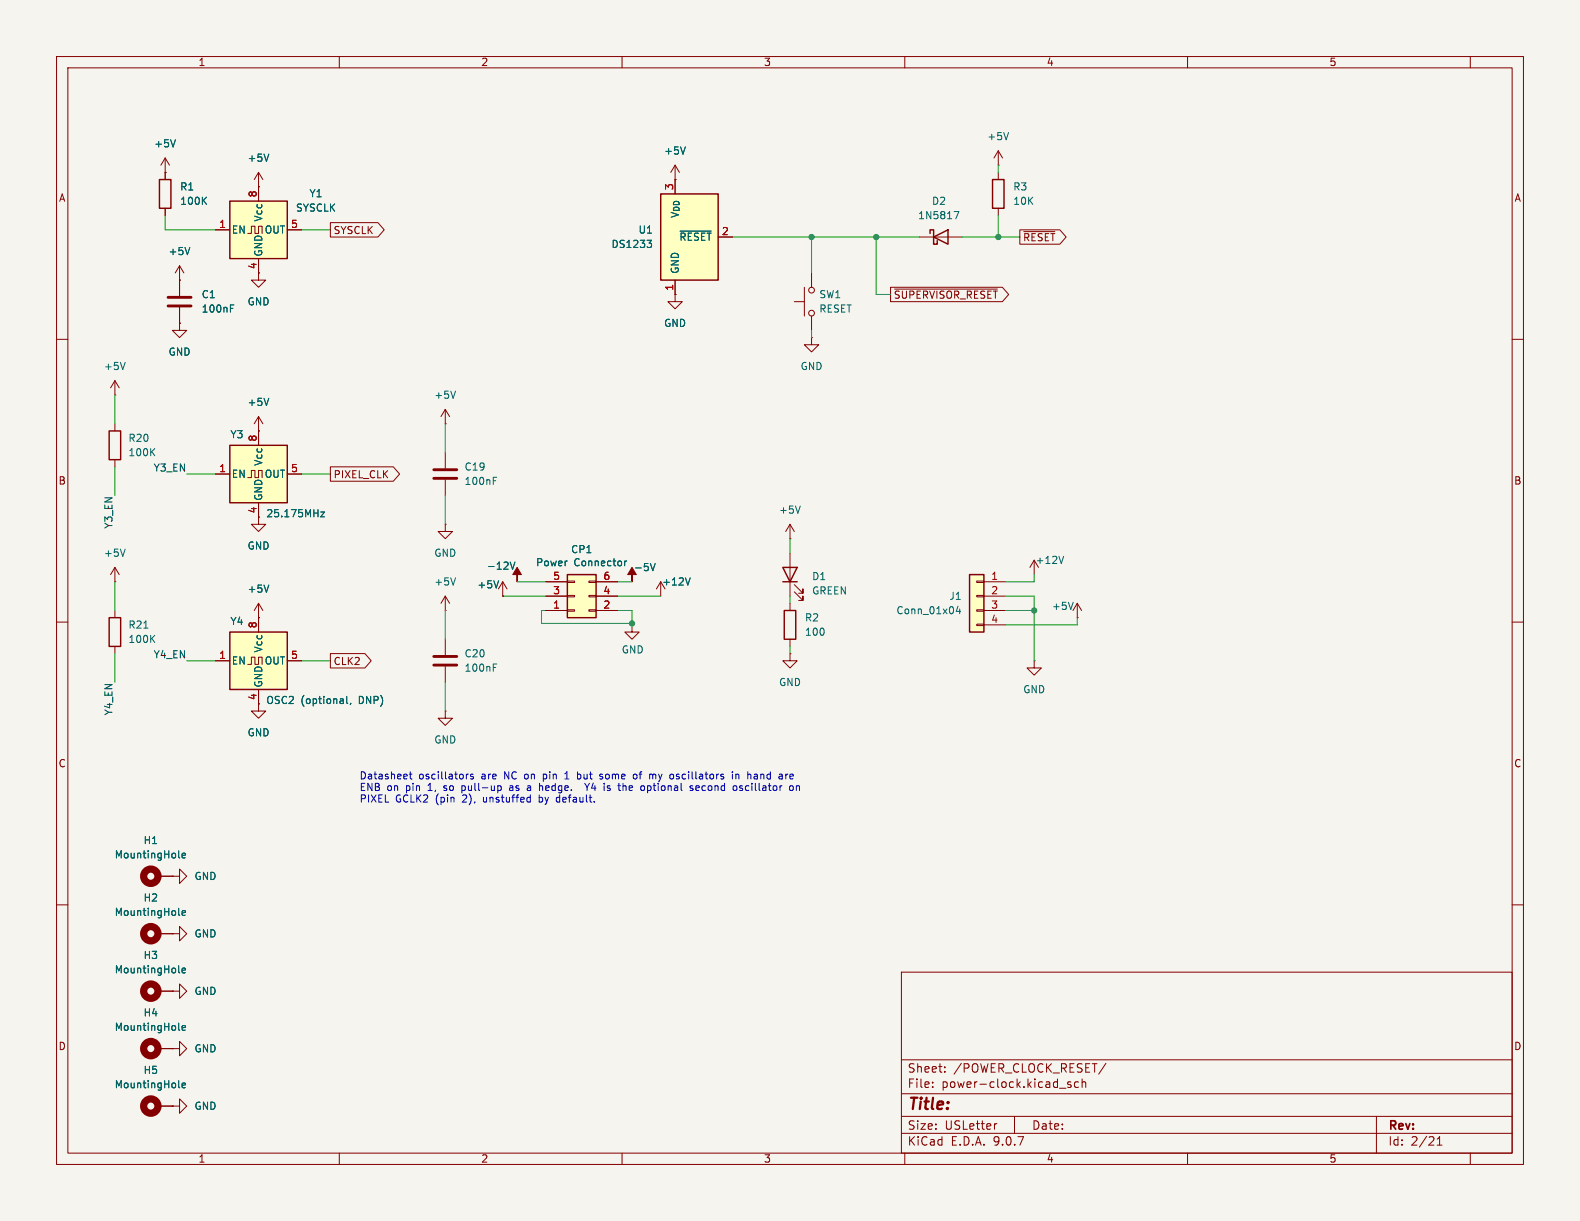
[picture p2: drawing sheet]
<svg xmlns="http://www.w3.org/2000/svg" width="279mm" height="216mm" viewBox="0 0 279 216" stroke-linecap="round" stroke-linejoin="round" font-family="sans-serif">
<path d="M0 0h279.4v215.9h-279.4z" fill="#f5f4ef" stroke="#f5f4ef" stroke-width=".18"/>
<g fill="none" stroke="#840000" stroke-width=".18">
<path d="M10 10h259.4v195.9h-259.4zM12 12h255.4v191.9h-255.4zM60 10v2M110 10v2M160 10v2M210 10v2M260 10v2M29.2 30.5h.1M29.2 27.9l-.8 1.3M29.2 27.9l.8 1.3M29.2 27.9v2.6M45.7 33h.1"/>
<path d="M45.7 30.5l-.7 1.3M45.7 30.5l.8 1.3M45.7 30.5v2.5M176.5 30.5v1.3M176.5 36.8v1.3M31.7 49.5h.1M31.7 57.2v1.2h1.3l-1.3 1.3-1.2-1.3h1.2M31.7 57.2h.1M31.7 47v5.3M31.7 54.4v2.8M31.7 47l-.7 1.3M31.7 47l.8 1.3"/>
<path d="M45.7 48.3v1.2h1.3l-1.3 1.3-1.3-1.3h1.3M162.6 41.9h7.6M10 60h2M20.3 69.9h.1M20.3 67.3l-.7 1.3M20.3 67.3l.8 1.3M20.3 67.3v2.6M20.3 74.9v1.3M45.7 76.2h.1M45.7 73.7v2.5M45.7 73.7l-.7 1.2M45.7 73.7l.8 1.2"/>
<path d="M78.7 74.9h.1M78.7 72.4l-.7 1.3M78.7 72.4l.8 1.3M78.7 72.4v2.5M267.4 60h2M20.3 81.3v1.3M10 110h2M267.4 110h2M10 160h2M27.9 165.1h2.6M159.4 171.9h108v32h-108zM267.4 160h2"/>
<path d="M159.4 197.4h108M159.4 193.4h108M159.4 187.4h108M164.9 192.1v.2M164.9 191.4v.1M167.1 189.4v.2M167.1 188.7v.1M176.3 198.7l-.3 .1M179.4 197.4v3M187.4 192.4h1.1M189.4 191.4l-.4-.1-.2 .2 .1 .2 .5 .2v.3h-.6M190.7 191.4l-.4-.1-.3 .3v.4l.1 .2h.6"/>
<path d="M191.4 191.4l.2-.1 .3 .1 .1 .9M191.4 190.8v1.5M195.6 188l-1.3 1.9M243.4 197.4v6.5M60 203.9v2M110 203.9v2M159.4 200.4h108M160 203.9v2M210 203.9v2M254.1 202.5h.9M254.1 201.4l.5-.4v1.5M260 203.9v2"/>
</g>
<circle cx="26.7" cy="165.1" r="1.27" fill="none" stroke="#840000" stroke-width="1.3"/>
<g fill="none" stroke="#006464" stroke-width=".18">
<path d="M31 24.7l-.4 1.3M47.5 27.2l-.4 1.3M168.7 37.4h.9l-.6 1.3M33.6 43.8l-.5 1.2M40.8 54.5h.4M40.8 53.9h.6M22.1 64.1l-.4 1.2M26.8 79.9l.6 .7M27.4 79.3l-.8 .7M47.5 70.4l-.4 1.3M80.6 69.2l-.5 1.2M31.6 161.7l.2 .2"/>
<path d="M32.2 161.4l.6-.1-.1-.2-.3-.1-.2 .2 .1 .6h.4"/>
</g>
<path d="M175.5 31.8h2v5h-2zM164.5 41.3v-.7h.6v2.6h.6v-.7M165.1 41.9l2.5-1.3v2.6zM19.3 76.2h2v5.1h-2z" fill="none" stroke="#840000" stroke-width=".25"/>
<path d="M29.7 52.6h4.1M29.7 54.1h4.1" fill="none" stroke="#840000" stroke-width=".51"/>
<path d="M40.6 78.7h10.2v10.2h-10.2z" fill="#ffffc2"/>
<path d="M40.6 78.7h10.2v10.2h-10.2zM138.4 100.3h2.6l-1.3 2.6zM138.4 102.9h2.6M138.7 108h2v5h-2z" fill="none" stroke="#840000" stroke-width=".25"/>
<g fill="none" stroke="#840000" stroke-width=".18">
<path d="M45.7 76.2v2.5M38.1 83.8h2.5M43.8 84.5h.6v-1.3h.7v1.3h.6v-1.3h.7v1.3M45.7 88.9v2.5M50.8 83.8h2.5M78.7 80v2.8M78.7 84.8v2.8M139.7 95.3h.1M139.7 92.7l-.8 1.3M139.7 92.7l.8 1.3M139.7 92.7v2.6M139.7 97.8v7.6"/>
<path d="M111.8 110.5v1.3h1.2l-1.2 1.2-1.3-1.2h1.3M111.8 110.5h.1M116.1 104.1l.7-1.2v2.5M139.7 115.6v1.2h1.3l-1.3 1.3-1.3-1.3h1.3M139.7 115.6h.1M139.7 106.7v1.3M139.7 113v1.3M140.5 104.6l1.5 1.6v-.8v.8h-.8M140.5 103.4l1.5 1.5v-.8v.8h-.8"/>
</g>
<path d="M56.7 90.5h.7l-.7 .9h.7M87.2 85h.5M87.2 84.4h.6M115 99.6l.4 1.3 .5-1.3M141.5 89.5l-.4 1.2M122.1 102.2l-.5 1.2" fill="none" stroke="#006464" stroke-width=".18"/>
<path d="M76.7 83.1h4.1M76.7 84.6h4.1" fill="none" stroke="#840000" stroke-width=".51"/>
<path d="M111.8 100.3l.7 1.3h-.7v1.3v-1.3h-.8z" fill="#840000" stroke="#840000" stroke-width=".18"/>
<path d="M171.4 101.6h2.6v10.2h-2.6z" fill="#ffffc2"/>
<path d="M171.4 101.6h2.6v10.2h-2.6z" fill="none" stroke="#840000" stroke-width=".25"/>
<g fill="none" stroke="#840000" stroke-width=".18">
<path d="M78.7 113v2.8M78.7 117.9v2.8M88.9 105.4h.1M88.9 102.9l-.8 1.2M88.9 102.9l.8 1.2M88.9 102.9v2.5M172.7 102.7h1.3v.3h-1.3zM172.7 105.3h1.3v.2h-1.3zM172.7 107.8h1.3v.3h-1.3zM172.7 110.4h1.3v.2h-1.3zM174 102.9h3.8M174 105.4h3.8"/>
<path d="M174 108h3.8M174 110.5h3.8M182.9 116.8v1.3h1.2l-1.2 1.3-1.3-1.3h1.3M182.9 116.8h.1M78.7 125.7v1.3h1.3l-1.3 1.3-1.2-1.3h1.2M78.7 125.7h.1M27.9 154.9h2.6M30.5 154.9h1.2v-1.2l1.3 1.2-1.3 1.3v-1.3M30.5 154.9h.1M27.9 175.3h2.6M30.5 165.1h1.2v-1.3l1.3 1.3-1.3 1.3v-1.3M30.5 165.1h.1"/>
</g>
<path d="M87.2 118h.5M87.2 117.4h.6M88.2 102.7l-.4 1.3M169.4 107.2l-.3 .9h.8M169.7 107.7v.8M31.6 151.5l.2 .2M32.2 151.3l.6-.1-.1-.3h-.3l-.2 .1 .1 .6h.4M31.6 171.8l.2 .2M32.2 171.6l.6-.1-.1-.3h-.3l-.2 .2 .1 .6h.4" fill="none" stroke="#006464" stroke-width=".18"/>
<g fill="none" stroke="#840000" stroke-width="1.3">
<circle cx="26.7" cy="154.9" r="1.27"/>
<circle cx="26.7" cy="175.3" r="1.27"/>
</g>
<path d="M76.7 116.1h4.1M76.7 117.6h4.1" fill="none" stroke="#840000" stroke-width=".51"/>
<path d="M100.3 101.6h5.1v7.6h-5.1z" fill="#ffffc2"/>
<path d="M100.3 101.6h5.1v7.6h-5.1z" fill="none" stroke="#840000" stroke-width=".25"/>
<g fill="none" stroke="#840000" stroke-width=".18">
<path d="M119.4 52.1v1.2h1.2l-1.2 1.3-1.3-1.3h1.3M119.4 52.1h.1M96.5 108h3.8M96.5 105.4h3.8M96.5 102.9h3.8M100.3 107.8h1.3v.3h-1.3zM100.3 105.3h1.3v.2h-1.3zM100.3 102.7h1.3v.3h-1.3zM104.1 107.8h1.3v.3h-1.3zM104.1 105.3h1.3v.2h-1.3zM104.1 102.7h1.3v.3h-1.3zM105.4 108h3.8"/>
<path d="M105.4 105.4h3.8M105.4 102.9h3.8"/>
</g>
<path d="M110.5 99.2v.8M110.8 99.2l-.3 .2" fill="none" stroke="#006464" stroke-width=".18"/>
<path d="M116.8 34.3h10.2v15.2h-10.2z" fill="#ffffc2"/>
<path d="M116.8 34.3h10.2v15.2h-10.2z" fill="none" stroke="#840000" stroke-width=".25"/>
<path d="M119.4 31.8v2.5M119.4 49.5v2.6M127 41.9h2.5" fill="none" stroke="#840000" stroke-width=".18"/>
<path d="M114.4 42.5h.8l-.4 .5M115 43l.2 .2v.3l-.2 .3M120.3 40.9h5.5" fill="none" stroke="#006464" stroke-width=".18"/>
<path d="M40.6 35.6h10.2v10.1h-10.2z" fill="#ffffc2"/>
<path d="M40.6 35.6h10.2v10.1h-10.2z" fill="none" stroke="#840000" stroke-width=".25"/>
<g fill="none" stroke="#840000" stroke-width=".18">
<path d="M45.7 33v2.6M38.1 40.6h2.5M43.8 41.3h.6v-1.3h.7v1.3h.6v-1.3h.7v1.3M45.7 45.7v2.6M50.8 40.6h2.5M140.5 53.3h1.7M142.2 50.8v5.1M143.5 59.7v1.3h1.3l-1.3 1.2-1.3-1.2h1.3M143.5 59.7h.1M143.5 48.3v2.5M143.5 55.9v2.5M78.7 92.7v1.3h1.3l-1.3 1.3-1.2-1.3h1.2"/>
<path d="M78.7 92.7h.1M78.7 108h.1M78.7 105.4l-.7 1.3M78.7 105.4l.8 1.3M78.7 105.4v2.6M45.7 124.5v1.2h1.3l-1.3 1.3-1.3-1.3h1.3M30.5 175.3h1.2v-1.3l1.3 1.3-1.3 1.2v-1.2M30.5 175.3h.1M27.9 185.4h2.6M27.9 195.6h2.6M30.5 185.4h1.2v-1.2l1.3 1.2-1.3 1.3v-1.3M30.5 185.4h.1"/>
<path d="M30.5 195.6h1.2v-1.3l1.3 1.3-1.3 1.3v-1.3M30.5 195.6h.1"/>
<circle cx="143.5" cy="51.3" r=".51"/>
<circle cx="143.5" cy="55.4" r=".51"/>
</g>
<path d="M91.4 100.3l.8 1.3h-.8v1.3v-1.3h-.7z" fill="#840000" stroke="#840000" stroke-width=".18"/>
<path d="M90.2 99.4l.4 1.3 .5-1.3M80.6 102.2l-.5 1.2M31.6 182l.2 .2M31.6 192.2l.2 .1M32.2 181.8l.6-.2-.1-.2-.3-.1-.2 .2 .1 .6h.4M32.2 191.9l.6-.1-.1-.2-.3-.1-.2 .2 .1 .6h.4" fill="none" stroke="#006464" stroke-width=".18"/>
<g fill="none" stroke="#840000" stroke-width="1.3">
<circle cx="26.7" cy="195.6" r="1.27"/>
<circle cx="26.7" cy="185.4" r="1.27"/>
</g>
<path d="M40.6 111.8h10.2v10.1h-10.2z" fill="#ffffc2"/>
<path d="M28.2 31.8h2v5h-2zM19.3 109.2h2v5.1h-2zM40.6 111.8h10.2v10.1h-10.2z" fill="none" stroke="#840000" stroke-width=".25"/>
<g fill="none" stroke="#840000" stroke-width=".18">
<path d="M29.2 30.5h.1M29.2 30.5v1.3M29.2 36.8v1.3M45.7 33h.1M45.7 33v2.6M58.4 39.4h8.4l1.1 1.2-1.1 1.3h-8.4zM119.4 31.8h.1M119.4 29.2l-.8 1.3M119.4 29.2l.7 1.3M119.4 29.2v5.1M176.5 29.2h.1M176.5 26.7l-.7 1.2"/>
<path d="M176.5 26.7l.8 1.2M176.5 26.7v2.5M31.7 49.5h.1M31.7 57.2h.1M31.7 49.5v2.8M31.7 54.4v2.8M38.1 40.6h2.5M45.7 45.7v2.6M50.8 40.6h2.5M119.4 52.1h.1M119.4 49.5v2.6M127 41.9h2.5"/>
<path d="M157.5 50.8h19.8l1.1 1.3-1.1 1.2h-19.8zM158.2 51.1h18.2M180.3 40.6h7.1l1.1 1.3-1.1 1.3h-7.1zM181 41h5.5M45.7 76.2h.1M45.7 76.2v2.5M38.1 83.8h2.5M45.7 88.9v3.8h1.3l-1.3 1.3-1.3-1.3h1.3M50.8 83.8h2.5M58.4 82.5h11.2l1.1 1.3-1.1 1.3h-11.2zM20.3 102.9h.1M20.3 100.3l-.7 1.3"/>
<path d="M20.3 100.3l.8 1.3M20.3 100.3v2.6M20.3 108v1.2M20.3 114.3v1.3M38.1 116.8h2.5M43.8 117.5h.6v-1.3h.7v1.3h.6v-1.3h.7v1.3M45.7 109.2h.1M45.7 106.7v5.1M45.7 106.7l-.7 1.3M45.7 106.7l.8 1.3M50.8 116.8h2.5M58.4 115.6h6.1l1.1 1.2-1.1 1.3h-6.1z"/>
<path d="M88.9 105.4h.1M96.5 108h3.8M96.5 105.4h3.8M96.5 102.9h3.8M105.4 108h3.8M105.4 105.4h3.8M105.4 102.9h3.8M182.1 100.3l.8-1.2v2.5M190.5 109.2h.1M190.5 106.7l-.8 1.3M190.5 106.7l.8 1.3M190.5 106.7v2.5"/>
<path d="M45.7 121.9v2.6M27.9 154.9h2.6M30.5 154.9h.1M27.9 175.3h2.6M27.9 165.1h2.6M30.5 175.3h.1M30.5 165.1h.1M27.9 195.6h2.6M27.9 185.4h2.6M30.5 195.6h.1M30.5 185.4h.1"/>
</g>
<g fill="none" stroke="#006464" stroke-width=".18">
<path d="M31 24.7l-.4 1.3M36 35.4l.5 .7M36.5 34.9l-.7 .7M47.5 27.2l-.4 1.3M121.2 26l-.4 1.2M178.3 23.4l-.4 1.3M33.6 43.8l-.5 1.2M40.8 54.5h.4M40.8 53.9h.6M114.4 42.5h.8l-.4 .5M115 43l.2 .2v.3l-.2 .3M120.3 40.9h5.5"/>
<path d="M47.5 70.4l-.4 1.3M22.1 97.1l-.4 1.3M56.7 90.5h.7l-.7 .9h.7M90.2 99.4l.4 1.3 .5-1.3M110.5 99.2v.8M110.8 99.2l-.3 .2M115 99.6l.4 1.3 .5-1.3M188.1 98.4l-.4 1.2M25.4 111.1h.8M26.8 112.9l.6 .7M27.4 112.3l-.8 .8M47.5 103.4l-.4 1.3"/>
<path d="M88.2 102.7l-.4 1.3M122.1 102.2l-.5 1.2M189.8 106.5l-.4 1.3M61.3 123.1v1.1l.2 .2M62 124.3l-.1 .3M31.6 151.5l.2 .2M32.2 151.3l.6-.1-.1-.3h-.3l-.2 .1 .1 .6h.4M31.6 171.8l.2 .2M31.6 161.7l.2 .2M32.2 161.4l.6-.1-.1-.2-.3-.1-.2 .2 .1 .6h.4M32.2 171.6l.6-.1-.1-.3h-.3l-.2 .2 .1 .6h.4M31.6 192.2l.2 .1"/>
<path d="M31.6 182l.2 .2M32.2 191.9l.6-.1-.1-.2-.3-.1-.2 .2 .1 .6h.4M32.2 181.8l.6-.2-.1-.2-.3-.1-.2 .2 .1 .6h.4"/>
</g>
<g fill="none" stroke="#009600" stroke-width=".18">
<path d="M29.2 38.1v2.5h8.9M176.5 29.2v1.3M176.5 38.1v3.8M53.3 40.6h5.1M129.5 41.9h33.1M143.5 41.9v6.4M143.5 58.4v1.3M154.9 41.9v10.2h2.6M170.2 41.9h10.1M20.3 69.9v5M78.7 74.9v5.1M20.3 82.6v5"/>
<path d="M33 83.8h5.1M53.3 83.8h5.1M78.7 87.6v5.1M139.7 95.3v2.5M20.3 102.9v5.1M20.3 115.6v5.1M33 116.8h5.1M53.3 116.8h5.1M78.7 108v5M88.9 105.4h7.6M91.4 102.9h5.1M96.5 108h-.7v2.2h16"/>
<path d="M109.2 108h2.6v2.5M109.2 105.4h7.6M109.2 102.9h2.6M139.7 105.4v1.3M139.7 114.3v1.3M177.8 105.4h5.1v11.4M177.8 108h5.1M182.9 101.6v1.3h-5.1M190.5 109.2v1.3h-12.7M78.7 120.7v5"/>
</g>
<g fill="none" stroke="#0000c2" stroke-width=".18">
<path d="M72.4 136.9h.5M72.6 136.5v1.1l.3 .1M81.7 138.9v1.3M81.7 139.7l.1 .1M81.8 138.9l-.1 .1M82.5 136.9v.8M82.8 136.9l-.3 .2M83.7 137l-.3-.1-.2 .2 .1 .2 .4 .1v.3h-.5M88.2 138.9l.3 .1 .1 .2v.5l-.4 .1M90.5 138.9l-.4 .1M90.6 139.3h-.3l-.2 .2v.2l.5 .1M93.3 139h.5"/>
<path d="M93.3 139.7h.5M93.8 139.2l-.5 .2M95.8 138.9l.2 .2v.7M96.1 136.9v1.3M96.1 137.7h.1M96.2 136.9l-.1 .1M99.9 137.7h.7M99.9 136.8l.3-.3v1.2M102.1 137l.4-.1 .2 .1M102.1 136.5v1.2M102.7 137.6l-.2 .1h-.4M103.4 138.5l.4 .7"/>
<path d="M103.8 139.2v.6M104.2 138.5l-.4 .7M104.9 138.5l-.3 .9h.8M106.1 137h.4M106.1 137.3l.5 .2-.1 .2h-.3M107.9 139.4v.3M110.3 138.9l.4 .2v.7M112.1 137l.3-.1 .2 .2v.5l-.2 .1h-.3M114.5 139l.4-.1 .2 .2M114.5 138.9v1.3M115.1 139.7l-.2 .1-.4-.1M115.5 137h.4l.1 .7"/>
<path d="M119.6 137.7h.4M120 136.9l-.4 .2 .1 .2h.3M122.2 138.9l.3 .1M122.2 139.4h.3l.1 .2-.2 .2h-.3M123 139.4l.7-.2-.1-.2-.4-.1-.2 .2 .1 .6h.5M129.5 136.5v.1M129.5 136.9v.8M130.1 137l.2-.1 .3 .1 .1 .7M130.1 136.9v.8M131.3 139l-.3-.1-.2 .2v.2l.5 .1v.3h-.5M133.4 137h.5v.7M133.4 137.7h.5"/>
<path d="M133.9 137.2l-.5 .1M139 136.9v.8M139.3 136.9l-.3 .2M139.7 137v.7M139.9 138.9l.3 .1 .1 .2-.1 .5-.3 .1M140.3 137.2l-.6 .1M140.8 139.1l.2-.2 .3 .1 .1 .8M140.8 138.9v.9M93.7 141h.1M93.8 140.6v1.2M93.8 141.8h-.1M95.3 140.6v1.2"/>
<path d="M95.3 141.8h.2M95.5 141h-.2M98.4 141.6l.1 .2h.4M98.9 141h-.4l-.1 .2"/>
</g>
<g fill="#009600" stroke="#009600" stroke-width=".18">
<circle cx="111.8" cy="110.2" r=".46"/>
<circle cx="182.9" cy="108" r=".46"/>
<circle cx="176.5" cy="41.9" r=".46"/>
<circle cx="143.5" cy="41.9" r=".46"/>
<circle cx="154.9" cy="41.9" r=".46"/>
</g>
<text font-size="2.8" fill="#840000" x="160.4" y="196.8">Title:</text>
<g font-size="2.1" fill="#840000">
<text x="160.4" y="189.9">Sheet:</text>
<text x="168.6" y="189.9">/POWER_CLOCK_RESET/</text>
<text x="160.4" y="192.6">File:</text>
<text x="166.5" y="192.6">power-clock.kicad_sch</text>
<text x="160.4" y="202.8">KiCad</text>
<text x="160.4" y="200">Size:</text>
<text x="167.1" y="200">USLetter</text>
<text x="168.1" y="202.8">E.D.A.</text>
<text x="175.7" y="202.8">9.0.7</text>
<text x="182.4" y="200">Date:</text>
<text x="245.4" y="200.2">Rev:</text>
<text x="245.4" y="202.8">Id:</text>
<text x="249.5" y="202.8">2/21</text>
</g>
<g font-size="1.8" fill="#840000">
<text x="35" y="11.9">1</text>
<text x="85" y="11.9">2</text>
<text x="135" y="11.9">3</text>
<text x="185" y="11.9">4</text>
<text x="235" y="11.9">5</text>
<text x="10.3" y="35.9">A</text>
<text x="267.7" y="35.9">A</text>
<text x="58.9" y="41.6">SYSCLK</text>
<text x="45.5" y="47.7" transform="rotate(-90 45.5 47.7)">4</text>
<text x="180.8" y="42.9">~{RESET}</text>
<text x="158" y="53">~{SUPERVISOR_RESET}</text>
<text x="10.3" y="85.9">B</text>
<text x="58.9" y="84.8">PIXEL_CLK</text>
<text x="267.7" y="85.9">B</text>
<text x="45.5" y="90.9" transform="rotate(-90 45.5 90.9)">4</text>
<text x="58.9" y="117.8">CLK2</text>
<text x="45.5" y="123.9" transform="rotate(-90 45.5 123.9)">4</text>
<text x="10.3" y="135.9">C</text>
<text x="267.7" y="135.9">C</text>
<text x="10.3" y="185.9">D</text>
<text x="267.7" y="185.9">D</text>
<text x="35" y="205.8">1</text>
<text x="85" y="205.8">2</text>
<text x="135" y="205.8">3</text>
<text x="185" y="205.8">4</text>
<text x="235" y="205.8">5</text>
</g>
<g font-size="1.8" fill="#006464">
<text x="27.2" y="26.3">+5V</text>
<text x="43.7" y="28.8">+5V</text>
<text x="117.3" y="27.5">+5V</text>
<text x="174.5" y="25">+5V</text>
<text x="31.8" y="33.9">R1</text>
<text x="54.6" y="35.1">Y1</text>
<text x="179.1" y="33.9">R3</text>
<text x="31.8" y="36.4">100K</text>
<text x="40.9" y="41.5">EN</text>
<text x="46.6" y="39.3" transform="rotate(-90 46.6 39.3)">Vcc</text>
<text x="46.7" y="41.5">OUT</text>
<text x="52.2" y="37.6">SYSCLK</text>
<text x="112.8" y="41.5">U1</text>
<text x="120.2" y="38.7" transform="rotate(-90 120.2 38.7)">V_{DD}</text>
<text x="162.3" y="39">1N5817</text>
<text x="164.7" y="36.4">D2</text>
<text x="179.1" y="36.4">10K</text>
<text x="29.7" y="45.3">+5V</text>
<text x="46.6" y="45.5" transform="rotate(-90 46.6 45.5)">GND</text>
<text x="108" y="44">DS1233</text>
<text x="120" y="42.8">~{RESET}</text>
<text x="35.6" y="52.9">C1</text>
<text x="120.2" y="48.5" transform="rotate(-90 120.2 48.5)">GND</text>
<text x="144.8" y="52.9">SW1</text>
<text x="35.6" y="55.5">100nF</text>
<text x="43.7" y="54.2">GND</text>
<text x="117.3" y="58">GND</text>
<text x="144.8" y="55.5">RESET</text>
<text x="18.3" y="65.6">+5V</text>
<text x="29.7" y="63.1">GND</text>
<text x="141.5" y="65.6">GND</text>
<text x="43.7" y="72">+5V</text>
<text x="76.7" y="70.7">+5V</text>
<text x="40.6" y="77.7">Y3</text>
<text x="22.6" y="80.9">100K</text>
<text x="22.6" y="78.3">R20</text>
<text x="46.6" y="82.5" transform="rotate(-90 46.6 82.5)">Vcc</text>
<text x="82.1" y="83.4">C19</text>
<text x="40.9" y="84.7">EN</text>
<text x="46.6" y="88.6" transform="rotate(-90 46.6 88.6)">GND</text>
<text x="46.7" y="84.7">OUT</text>
<text x="82.1" y="86">100nF</text>
<text x="47" y="91.7">25.175MHz</text>
<text x="137.7" y="91">+5V</text>
<text x="18.3" y="98.7">+5V</text>
<text x="43.7" y="97.4">GND</text>
<text x="76.7" y="98.7">GND</text>
<text x="86" y="100.9">-12V</text>
<text x="94.7" y="100.3">Power</text>
<text x="100.9" y="98">CP1</text>
<text x="101.5" y="100.3">Connector</text>
<text x="112" y="101.2">-5V</text>
<text x="183" y="99.9">+12V</text>
<text x="43.7" y="105">+5V</text>
<text x="76.7" y="103.7">+5V</text>
<text x="84.3" y="104.2">+5V</text>
<text x="117" y="103.7">+12V</text>
<text x="143.5" y="102.8">D1</text>
<text x="143.5" y="105.3">GREEN</text>
<text x="167.8" y="106.3">J1</text>
<text x="22.6" y="113.9">100K</text>
<text x="22.6" y="111.4">R21</text>
<text x="40.6" y="110.7">Y4</text>
<text x="142.2" y="110.1">R2</text>
<text x="142.2" y="112.6">100</text>
<text x="158.4" y="108.8">Conn_01x04</text>
<text x="185.9" y="108.1">+5V</text>
<text x="40.9" y="117.7">EN</text>
<text x="46.6" y="115.5" transform="rotate(-90 46.6 115.5)">Vcc</text>
<text x="46.7" y="117.7">OUT</text>
<text x="82.1" y="119">100nF</text>
<text x="82.1" y="116.4">C20</text>
<text x="109.9" y="115.7">GND</text>
<text x="46.6" y="121.7" transform="rotate(-90 46.6 121.7)">GND</text>
<text x="47" y="124.7">OSC2</text>
<text x="53.2" y="124.7">(optional,</text>
<text x="63.6" y="124.7">DNP)</text>
<text x="137.7" y="121.5">GND</text>
<text x="180.8" y="122.8">GND</text>
<text x="43.7" y="130.4">GND</text>
<text x="76.7" y="131.7">GND</text>
<text x="25.3" y="149.5">H1</text>
<text x="20.2" y="152">MountingHole</text>
<text x="34.3" y="155.8">GND</text>
<text x="25.3" y="159.6">H2</text>
<text x="20.2" y="162.2">MountingHole</text>
<text x="34.3" y="166">GND</text>
<text x="20.2" y="172.3">MountingHole</text>
<text x="25.3" y="169.8">H3</text>
<text x="25.3" y="179.9">H4</text>
<text x="34.3" y="176.1">GND</text>
<text x="20.2" y="182.5">MountingHole</text>
<text x="25.3" y="190.1">H5</text>
<text x="34.3" y="186.3">GND</text>
<text x="20.2" y="192.6">MountingHole</text>
<text x="34.3" y="196.4">GND</text>
</g>
<g font-size="1.8" fill="#a90000">
<text x="45.5" y="35" transform="rotate(-90 45.5 35)">8</text>
<text x="119.1" y="33.7" transform="rotate(-90 119.1 33.7)">3</text>
<text x="38.7" y="40.4">1</text>
<text x="51.4" y="40.4">5</text>
<text x="127.6" y="41.7">2</text>
<text x="119.1" y="51.5" transform="rotate(-90 119.1 51.5)">1</text>
<text x="38.7" y="83.6">1</text>
<text x="45.5" y="78.2" transform="rotate(-90 45.5 78.2)">8</text>
<text x="51.4" y="83.6">5</text>
<text x="97.7" y="107.7">1</text>
<text x="97.7" y="105.2">3</text>
<text x="97.7" y="102.6">5</text>
<text x="106.6" y="107.7">2</text>
<text x="106.6" y="105.2">4</text>
<text x="106.6" y="102.6">6</text>
<text x="175.2" y="102.6">1</text>
<text x="175.2" y="105.2">2</text>
<text x="175.2" y="107.7">3</text>
<text x="45.5" y="111.2" transform="rotate(-90 45.5 111.2)">8</text>
<text x="175.2" y="110.2">4</text>
<text x="38.7" y="116.6">1</text>
<text x="51.4" y="116.6">5</text>
</g>
<g font-size="1.8" fill="#0f0f0f">
<text x="27.1" y="83.5">Y3_EN</text>
<text x="20" y="93.6" transform="rotate(-90 20 93.6)">Y3_EN</text>
<text x="27.1" y="116.5">Y4_EN</text>
<text x="20" y="126.6" transform="rotate(-90 20 126.6)">Y4_EN</text>
</g>
<g font-size="1.8" fill="#0000c2">
<text x="63.5" y="137.9">Datasheet</text>
<text x="74" y="137.9">oscillators</text>
<text x="85.3" y="137.9">are</text>
<text x="89.4" y="137.9">NC on</text>
<text x="96.7" y="137.9">pin</text>
<text x="103.1" y="137.9">but</text>
<text x="107.3" y="137.9">some</text>
<text x="113.5" y="137.9">of</text>
<text x="116.5" y="137.9">my</text>
<text x="120.3" y="137.9">oscillators</text>
<text x="131.6" y="137.9">in</text>
<text x="134.5" y="137.9">hand</text>
<text x="140.2" y="137.9">are</text>
<text x="63.5" y="139.9">ENB</text>
<text x="63.5" y="142">PIXEL</text>
<text x="68.4" y="139.9">on</text>
<text x="69.9" y="142">GCLK2</text>
<text x="71.9" y="139.9">pin</text>
<text x="76" y="139.9">1,</text>
<text x="77.2" y="142">(pin</text>
<text x="78.9" y="139.9">so</text>
<text x="82.1" y="142">2),</text>
<text x="82.3" y="139.9">pull-up</text>
<text x="85.9" y="142">unstuffed</text>
<text x="91" y="139.9">as</text>
<text x="94.3" y="139.9">a</text>
<text x="96" y="142">by</text>
<text x="96.6" y="139.9">hedge.</text>
<text x="99.3" y="142">default.</text>
<text x="105.2" y="139.9">Y4</text>
<text x="108.7" y="139.9">is</text>
<text x="111.5" y="139.9">the</text>
<text x="115.6" y="139.9">optional</text>
<text x="124.5" y="139.9">second</text>
<text x="132.3" y="139.9">oscillator</text>
</g>
</svg>
